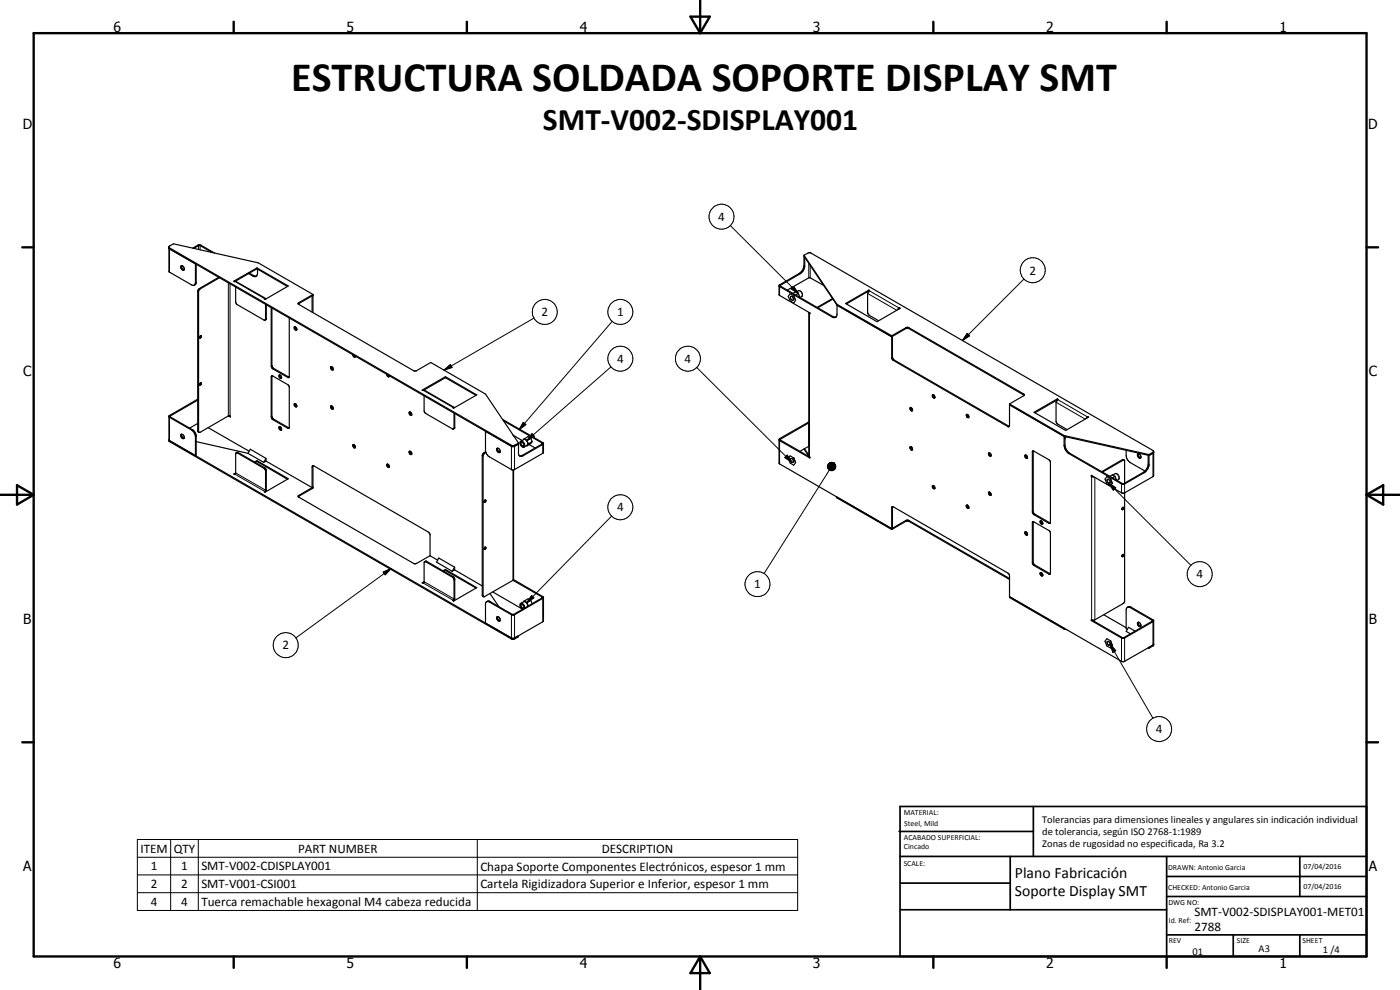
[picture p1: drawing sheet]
<svg xmlns="http://www.w3.org/2000/svg" width="420mm" height="297mm" viewBox="0 0 420 297" stroke-linecap="round" stroke-linejoin="round" font-family="sans-serif">
<g fill="none" stroke="#000" stroke-width=".35">
<path d="M50.7 74.5l102.8 59.4h.9l1.2-.7M50.7 74.2l102.9 59.5h.7l1.3-.8M54.3 79.8h.1a.81 .81 0 0 1 .8 .4 .81 .81 0 0 1-.1 .9 .92 .92 0 0 1-.8-1.3zM54.5 79.7a.97 .97 0 0 0 .7 1.2M57.8 74.5l1.5-.9 .7-.2 4.4 2.5M58.2 74.5l1.8-.8 3.6 2M58.7 79.2v5.6l-.2 .6-.6 .2-7.2-4v-7.7l1.4-.7 25.4 5.7 16.4 9.4M58.9 79.3v5.6l-.6 .7M241.3 76.6v3l-.5 1.6-1 .8-6 3.7M241.3 76.9l9.9 14.7 16.4 9.4M241.3 76.6l9.9 14.7M241.3 76.6l1.3-.7h.7l102.9 59.5"/>
<path d="M241.5 77.2v3.1l-.9 1.5-6.5 4 15.9 9.2 .9 .1M65.7 83.2l-5.9 3.4-.5 .8v41.9l.4 .4M65.9 83.3l-5.8 3.4-.5 .7 .1 42.3M70.5 84.5l.2-.1 9.1 5.2M70.7 86.1v4.5l.2 .6 8.5 4.9 .5-.3v-4.4M74.6 82.1l1.5 .8 .9-.1M74.8 82a2.74 2.74 0 0 0 2.2 .8M77.1 80.4v.2M77.1 80.4l9.4 5.4-6.9 4-.3-.1 .5-.1M77.1 80.4l-7 4 .4 .1M77.1 80.6l-6.6 3.9M77.1 80.6l9.2 5.4"/>
<path d="M77.3 80.8a2.34 2.34 0 0 1-.3 2M79.7 91.3l-.1 4.7M79.8 89.6l.1 .1M81.4 92.3v17.6l.5 .8 4.6 2.6 .3-.2v-17.7M81.6 92.4v17.3l.5 .8 4.7 2.7M88.3 98.1a.64 .64 0 0 1 .7 .3 .64 .64 0 0 1-.1 .7 .8 .8 0 0 1-.6-1zM88.5 98l.2 .7 .4 .2M89.5 91.2l4.4-2.6-.2 .2v4.8M93.9 88.3v5.5M93.9 88.3l-4.2 2.5-.2 .4 34.7 20.1h.7l4.4-2.5 16.4 9.4 9.9 14.7M233.8 85.7l16 9.4a.89 .89 0 0 0 1 .1 .89 .89 0 0 0 .4-.9v-3M233.8 85.7v2.7l.2 .2 9.1 5.3v.2l-.4-.3"/>
<path d="M237.3 89a.68 .68 0 0 1 .7 .3 .68 .68 0 0 1-.1 .8l-.6-.5zM238 88l.8-.4 .8 .5M238.2 88.7l-1.1-.6-.6 .8 .6 1.4 1.1 .6 .5-.8M238.2 88.7v.1M238.2 88.7l.5 1.4M238.2 88.8l.5 1.3M238.9 87.7l.7-.5a1.19 1.19 0 0 1 1.1 1.7l-.6 .4M239.6 88.1l.4 1M239.6 88.1l-.8 .4M240 89.1l-.1 .1M242.7 93.8l.1 43.1M242.8 93.7l-.1 .1"/>
<path d="M247.2 85.6l-4.3-2.3-6.6 3.7M249.8 89.6l-4.5 2.6M250 89.7l-4.5 2.6M251.2 91.3l16.4 9.5M260.8 87l.2 .2-.6 .9 .1 6 .4 .5 2.8 1.6M260.8 87l-7 4.1 9.4 5.4 7-4-.3-.2M260.8 87v.3l-6.8 3.9M269.9 92.3l-.5 .6M269.9 92.3v.3M59.3 119.8l-8.6 5v7.6l102.8 59.3h.9l1.2-.6v-.3l-1.2 .6M60 100.9l.4-.1-.3 .7-.2-.1zM60.2 114.9l-.3 .6"/>
<path d="M60.2 114.9a.36 .36 0 0 1 .2 .4 .36 .36 0 0 1-.5 .2M60.2 100.8l-.3 .5M60.2 114.9l-.3 .5M81.5 112.8l4.8 2.6 .5 .5-.1 12.6-4.8-2.6-.4-.5zM81.7 112.8v12.5l.4 .5 4.7 2.6M84 112.5a.51 .51 0 0 0-.2 .7 .51 .51 0 0 0 .7 .2M84 112.5l.1 .6 .4 .3M84 112.5l.4 .3 .1 .6M99.3 110.1a.55 .55 0 0 1 .6 .3 .55 .55 0 0 1-.2 .6l-.4-.4zM99.5 110v.5l.5 .4M105.9 106.4l.3 .7 .3 .1 .2-.4M106.2 106.6l.4 .5"/>
<path d="M116.1 112.3a.55 .55 0 0 0 .2 .6 .55 .55 0 0 0 .6 0v-.1M116.4 112.4l.4 .5M127.3 118.8v4.4l.2 .7 8.5 4.9 .5-.4v-4.3M133.7 113l-7 4.1h.7l8.9 5.2M133.7 113v.3M133.7 113l9.4 5.5-7 4-.2-.2h.4M133.7 113.3l-6.6 3.8M133.7 113.3l9.2 5.3M267.6 101l.2-.1v6.3l.4 .7 34.7 20M267.6 100.8v6.6l.4 .6 34.5 20 .4-.1M267.6 100.8l4.4-2.5h.7l34.7 20.1-.2 .3-4.2 2.5M267.6 101l4.3-2.4h.9l34.6 20"/>
<path d="M279.9 118.5a.55 .55 0 0 1 .6 .3 .55 .55 0 0 1-.2 .7l-.4-.5zM280.1 118.4v.5l.5 .4M280.5 119.4l-.1 .1M317.3 119.7l-7 4 9.5 5.5 6.9-4.1-.2-.1M317.3 119.7l.2 .1-.6 .9 .1 6 .3 .5 2.9 1.7M317.3 119.7v.3l-6.7 3.9M50.7 132l102.9 59.5 .8-.1M54.3 130.4l.1-.1a.8 .8 0 0 1 .8 .4 .8 .8 0 0 1-.1 .9 .91 .91 0 0 1-.8-1.2zM54.5 130.3a.95 .95 0 0 0 .7 1.2M58.9 132.5l15.5 3.5M59.3 120.1l-8.3 4.8 7.3 4.5 .6 1.3v5.9l-.2 .1v-5.6l-.6-1.6-7.4-4.5M59.3 127l-2.4 1.4"/>
<path d="M62.5 128.3l12.2 7.1M68.5 124.8h.5l.2 .3zM68.5 124.8l-8.4 4.9h-.4M70.9 135.9l.5-.1 8.3 4.8 .2 .5v6l-.3 .6M70.9 135.9l8.5 4.8 .3 .7v5.7l-.4 .4 .3 .2M70.9 135.9l-.2 .3v5.7M74.4 136l.7-1.2 4.7 2.7M74.4 136l4.8 2.7M77.1 138.5l-.5 .3M77.1 138.2l-.7 .4M77.1 138.2l9.4 5.4-6.9 4.1M77.1 138.2v.3"/>
<path d="M77.1 138.5l9.2 5.3M79.8 138.3l13.9 8M79.8 137.5l-.6 1.2M79.8 138.3l-.6 .4M79.8 137.5v.8M83.8 128.1a.58 .58 0 0 1 .6 .3 .58 .58 0 0 1-.2 .7l-.4-.4zM84 128v.4l.5 .5M88.5 121.1a.51 .51 0 0 0-.1 .6 .51 .51 0 0 0 .7 .3M88.5 121.1l.4 .3 .2 .6M88.5 121.1l.2 .6 .4 .3M94 139.7l-.1 6.8-4.4 2.6M99.3 121.8a.6 .6 0 0 1 .6 .3 .6 .6 0 0 1 0 .7l-.6-.5z"/>
<path d="M99.5 121.8l.1 .6 .4 .3M105.9 133.4a.6 .6 0 0 1 .7 .3 .6 .6 0 0 1-.1 .7 .73 .73 0 0 1-.6-1zM106.1 133.3l.2 .7 .3 .2M116.3 139.2a.51 .51 0 0 0-.1 .7 .51 .51 0 0 0 .6 .2M116.3 139.2l.4 .3 .1 .6M116.3 139.2l.1 .7 .4 .2M123 123.6l.2 .6 .4 .3M123 135.4l.2 .6 .4 .3M123.1 123.6h-.2a.61 .61 0 0 0 0 .7 .61 .61 0 0 0 .6 .3l.1-.1M123.1 123.6l.4 .4 .1 .5M123.1 135.4h-.2a.57 .57 0 0 0 0 .7 .57 .57 0 0 0 .6 .2h.1M123.1 135.4l.4 .4 .1 .5"/>
<path d="M136.3 124l-.1 4.7M136.3 122.3h.1M145.7 129.4v6.2M145.7 135.6l1 1.3 6.9 4.1h.5M145.7 135.6l-.7 .5-.3 .6v41.9l.4 .4M145.8 135.8l-.8 .9 .1 42.3M149 134.7a.72 .72 0 0 1 .9 .2 .72 .72 0 0 1 0 .9 .98 .98 0 0 1-.9-1.1zM149.3 134.5l.1 .6 .7 .6M150.8 125.8l12.3 7.2-.1 2.9-8.9 5.1M151.1 126.2l11.7 6.9-6 3.5-.9 .2M154.1 130.8l-.1-.2 2.7 1.6M155.6 132.9v3.3l.3 .6"/>
<path d="M156.3 132.4a1.14 1.14 0 0 0 1 1.8M156.3 132.4a1.13 1.13 0 0 1 1 1.8M156.4 132.8a.68 .68 0 0 1 .7 .3 .68 .68 0 0 1-.1 .8l-.6-.6zM157.3 131.7l.6 .3 .4 .7M157.3 131.7l-.2 .2M158 133.7l.1 .1M158.1 132.2l-.8-.4-1 .6M158.1 132.2l.2 .5M158.3 133.5l-1 .7M158.3 132.7v.8M158.3 132.7l.2 .5M158.3 133.5l-.2 .3"/>
<path d="M158.5 133.2l-.2 .3M158.8 133.4l1.8 1M159.3 131.5l-.8-.5-1.2 .7M159.3 131.5l.4 1M159.3 131.5l-1.2 .7M159.7 132.5l-.4 .6-1.2 .7M159.7 132.5l-1.2 .7M163.1 133.2l-6.4 3.7-.8-.1M233.8 131.9v7l.2 .3 33.6 19.4M233.8 131.9l.2 .3 9.1 5.2-.2-.3M237.3 137.6h.3l.4 .4 .2 .5a.64 .64 0 0 1-.9-.1 .64 .64 0 0 1 0-.8zM238.2 137.4l-1.1-.6-.6 .7 .6 1.4 1.1 .7 .5-.8"/>
<path d="M238.2 137.4h.1M238.2 137.4l.5 1.4M241.3 134.7l1.5 2.2M241.4 134.6l1.3 2M242.7 126.9l-8.6 5.1 8.8 5.1M242.7 126.7l-8.7 4.9-.2 .3M242.7 133.9l-2.6 1.5M242.8 136.9l.1 .2M273.3 134a.64 .64 0 0 0 .4 1l.1-.1M273.3 122.3l-.2 .1 .2 .6 .3 .3 .2-.2M273.3 122.3l.2 .6 .3 .2M273.3 134l.1 .5 .4 .4"/>
<path d="M273.3 122.3l.5 .4v.4M273.3 134l.4 .3 .1 .6M290.1 124.4a.54 .54 0 0 1 .6 .3 .54 .54 0 0 1-.2 .6l-.4-.4zM290.2 124.3l.1 .5 .4 .4M296.7 135.9a.54 .54 0 0 1 .7 .3 .54 .54 0 0 1-.2 .7l-.5-.6zM296.9 135.9l.1 .6 .4 .3M303 121.2l-.1 6.7M303 121.5l16.4 9.4 25.4 5.8 1.4-1M303 121.2l16.4 9.5M307.8 136.5a.55 .55 0 0 0-.1 .7 .55 .55 0 0 0 .6 .2M307.8 136.5l.5 .4v.5M307.8 136.5l.2 .7 .3 .2"/>
<path d="M310 135.3l4.8 2.6 .4 .7v18.2l-.2 .3-4.7-2.7-.5-.7zM310.1 135.3v18.3l.4 .7 4.7 2.6M319.4 130.7v2.9a3 3 0 0 0 1.4 2.5l15.9 9.2h.7l6-3.5a3.6 3.6 0 0 0 1.4-2.1v-3.3M319.4 130.7l25.4 5.7M319.6 131v2.5a3.3 3.3 0 0 0 1.4 2.5l16 9.2 6.7-3.9 .9-1.8v-2.9M319.9 131.1l-.3 .5M326.5 125l-.5 .6M326.5 125v.3M337.3 138l-6.4 3.6M338 135.1a3.6 3.6 0 0 0 .6 3.1l.6 .6 4.5 2.6M341.5 136.1a.76 .76 0 0 1 .8 .5 .76 .76 0 0 1-.2 .9l-.7-.6zM341.7 136.1a.98 .98 0 0 0 .6 1.3"/>
<path d="M346.2 135.4l-.1 7.5-8.6 5M346.2 135.4l-1.4 1M70.6 142.2l-.1 .1M70.7 141.9l-.6 .3 .4 .1M70.7 141.9l-.1 .3M93.7 146.3v-6.2l.1-.4h.3l34.5 19.9 .5 .9v6.3M93.7 146.3l.2-.1-4.2 2.4-.2 .4 34.6 20h.9l4.1-2.2M145.5 150.1l.3-.1v.4l-.4 .3zM145.6 150l-.3 .6M154.1 141v32.9M250.9 149l.3 .4M251.2 149.1v.3"/>
<path d="M251.2 149.4l16.4 9.5M267.6 158.9l4.3-2.5h.9l30.2 17.5M267.6 158.6l4.4-2.5h.7l30.3 17.5M267.8 152l-.2 .2v6.7M267.8 152l34.7 20 .5 .8v6.5l16.4 9.5M267.9 152l-.1 6.5-.2 .1M280.1 145.7l.1 .6 .4 .3M280.1 145.7a.51 .51 0 0 0-.2 .7 .51 .51 0 0 0 .7 .2M280.1 145.7l.3 .2 .2 .7M290.1 151.6a.54 .54 0 0 1 .6 .3 .54 .54 0 0 1-.2 .7l-.4-.5zM290.2 151.5l.1 .5 .4 .4M296.9 147.6l.1 .7 .4 .2"/>
<path d="M296.9 147.6a.51 .51 0 0 0-.1 .7 .51 .51 0 0 0 .6 .2M296.9 147.6l.4 .3 .1 .6M307.8 159.6a.55 .55 0 0 0-.1 .6 .55 .55 0 0 0 .6 .2M307.8 159.6l.5 .4v.4M307.8 159.6l.1 .4 .4 .4M310.1 156.5l-.3 .2v12.3l.5 .7 4.5 2.6 .4-.1M310.1 156.5l4.7 2.7 .4 .6v12.4M310.1 156.5v12.5l.4 .5 4.7 2.7M312.2 156.3h.2l.4 .2 .1 .8a.66 .66 0 0 1-.7-1zM312.4 156.3l.1 .5 .4 .4M327.5 142.9l.8 .2M327.5 142.9v-.3l9.2 5.4 .8-.1"/>
<path d="M327.7 142.8l-.2 .1M330.7 141.5l6.3-3.6 .5 .3v6.7M332.3 143.8a.63 .63 0 0 1 .8 .4 .63 .63 0 0 1-.3 .8l-.5-.5zM333.1 142.9l.7-.4 .8 .4M333.3 143.6l-1.1-.6-.6 .8 .6 1.4 1.1 .6 .5-.8M333.3 143.6l.5 1.4M333.9 142.5l.8-.4a1.17 1.17 0 0 1 1 1.7l-.5 .3M334.6 142.9l.4 1.2M334.6 142.9l-.7 .5M336.9 152.3l.2-.1a.37 .37 0 0 1 .1 .5 .37 .37 0 0 1-.5 .1zM337 152.2l-.3 .6M337.5 147.9v32.7l-.5 .5-8.5 5-1-.2v.3"/>
<path d="M127.3 174.5l-.6 .4 .4 .1 .2-.3v-5.9l.2-.3 8.5 4.9 .3 .6v5.7l-.4 .5 .2 .1M127.5 168.5l.5-.1 8.3 4.9 .2 .4v6l-.4 .6M129.1 166.8l2.2 1.3M133.7 171.2l-.5 .2M133.7 170.9l-.7 .4M133.7 170.9l9.4 5.4-7 4M133.7 170.9v.3M133.7 171.2l9.2 5.2M136.4 171l8.3 4.8M136.4 170.2l-.7 1.2M136.4 171l-.7 .4M136.4 170.2v.8"/>
<path d="M136.4 170.2l-4.7-2.8-.7 1.3 4.7 2.7M145.3 164.7v.1M145.3 164.8h.1M145.6 164.2l-.3 .5M145.6 164.2l.2 .3-.4 .3M147.1 178.1l2.6 3.9M147.9 177.6l8.9 5.2a1.18 1.18 0 0 1-.5-1.7M154 174.1l8.7 5v.3l-8.6 5-7.2-4-.9 .2M154 174.1l-8.9 4.9M154.1 173.9l9 5.3v7.2l-8.7 5M154.1 173.9l-.1 .2M163.1 179.4l-9.1 5.2-7.1-4a.71 .71 0 0 0-.8-.1 .71 .71 0 0 0-.4 .6v5.8"/>
<path d="M312.2 171.8a.58 .58 0 0 1 .6 .4 .58 .58 0 0 1-.1 .6l-.5-.4zM312.4 171.7v.5l.5 .5M337 166.4l-.3 .5M337.1 166.3l-.3 .2-.1 .4M337.1 166.3v.1M337.1 166.4a.35 .35 0 0 1 .1 .4 .35 .35 0 0 1-.5 .1M149.1 185.1a.72 .72 0 0 1 .9 .4 .72 .72 0 0 1-.2 .9l-.6-.5zM149.3 185a1.01 1.01 0 0 0 .8 1.2M156.3 181.1a1.17 1.17 0 0 1 1.2 1.3M156.4 181.4h.3l.4 .3v.8h-.4l-.3-.5zM157.3 180.3l.4 .3M157.3 180.3l-.2 .3"/>
<path d="M157.9 180.7l.4 .7M158.1 180.8l-.8-.3-1 .6M158.1 180.8l.2 .6M158.3 181.4l.2 .4M158.4 181.5v.4M159.3 180.1l-.8-.4-1.2 .6M159.3 180.1l.4 1M159.3 180.1l-1.2 .7M319.4 188.8v-.3l-16.4-9.5 33.7 19.5h.7l8.6-5M319.4 188.8l.8 .1M327.5 186.2l9.4 5.3 .6-.1 8.7-5.2M327.5 186.2l.2-.1 9.3 5.2 8.9-5.1-6.7-3.9-.8-.1-.4 .8v5.6l.4 .2"/>
<path d="M331.2 184.4l6.8 3.9M332.3 192.5a.68 .68 0 0 1 .8 .4 .68 .68 0 0 1-.2 .8l-.6-.6zM333.3 192.3l.5 1.4M333.3 192.3l-1.1-.7-.6 .8 .6 1.4 1.1 .6 .5-.7M338.4 182.2l.5-.2 .5 .2 6.8 4M340.6 189.4l-1.9-1.2-.7 1.2 1.2 .8M341.4 186.9a.68 .68 0 0 1 .9 .2 .68 .68 0 0 1-.2 .9l-.6-.4zM341.7 186.7l.1 .8 .5 .4M344.5 194.4l.3 .1M346 193.5l-1.2 .7v.3M346.2 193.3l-.2 .2M346.2 186.2v7.3l-1.4 1"/>
</g>
<g fill="none" stroke="#000" stroke-width=".3">
<path d="M50.9 74.4v7.3M59.6 73.7v1.1M60.1 73.7v1.3M219.2 67.7l20.4 20.4M241.3 79.6l.2 .2M242.7 79v4.4M243.2 79.7v3.7M58.9 84.7l-.2 .1M59.3 87.4l.3 .1M59.8 86.6l.3 .1M68.5 84.9v39.9M69 85.1v39.7"/>
<path d="M70.5 84.5l8.9 5.3M76.1 82.7l-.3 .1M79.9 95.6l-.2 .2M89.7 90.8v.3M160.2 95.5l-26.9 15.5M183.7 96.4l-27.9 32.5M234 86v2.6M234.2 85.6v.3M237.4 86.7l.8-.8 1.4 2.2zM238.2 85.9l1.4 2.2-2.2-1.4zM239.8 82l.3 .2M243.1 94l-.2 43.1"/>
<path d="M250 95l-.2 .1M260.4 88.1l8.7 5M260.9 87.2l8.9 5.2v.3M271.9 98.3v.3M272.8 98.3v.3M307.3 83.7l-18.4 18.5M81.6 112.9l-.2 .2M81.6 109.7l-.2 .2M82.1 110.5l-.2 .2M86.6 113.1l-.3 .1M127.1 117.1l8.9 5.3M133.3 111l1.9-1.6 .5 .8z"/>
<path d="M183.3 110.1l-25.2 22.1M209.1 110.2l28.5 28.5M267.8 107.2l-.2 .1M268.3 108l-.2 .1M290.3 100l.7 .8-2.1 1.4zM307.2 118.2v.3M317.4 119.9l9 5.2v.2M50.9 124.7l.2 .1v.3l-.2 .1v7.3M57.7 128.9l-.2 .1M58.9 130.9l-.2 .2M59.3 129.3l.3 .1M71.4 135.8l-.2 .1"/>
<path d="M81.6 124.9l-.2 .2M82.1 125.8l-.2 .1M86.6 128.3l-.3 .2M93.9 140l-.2 .1M136.5 128.3l-.2 .1M144.7 136.7l.3 .1M145.2 135.9l.2 .1M153.5 133.6v7.3M154.4 133.6v7.3M156.8 136.6l.2 .1M157 126.7l.8 .7-2 1.5zM159.7 130.1l.6 .8-2.2 1.3z"/>
<path d="M162.7 132.9v.3M162.9 133.3v2.7M234 131.6l.2 .2-.2 .4v7M235.5 137.3l.8-.7 1.3 2.1zM236.3 136.6l1.3 2.1-2.1-1.4zM242.5 126.7l.2 .2v7M248.3 139.7l1.9-.8-1.9 1.1zM248.3 140l1.9-1.1-1.8 1.4zM248.4 139.5l1.8-.6-1.9 .8zM248.6 139.2l1.6-.3zM248.6 139.2l1.6-.3-1.8 .6zM248.7 139.1l.3-.2h1.2z"/>
<path d="M249 138.9h1.2zM249.2 138.8l1 .1zM249.5 138.7l.7 .2zM249.7 138.7l.5 .2zM250.2 138.9v2.2M250.2 138.9l-1.4 2.1-.2-.2zM250.2 138.9l-1.2 2.2-.2-.1zM250.2 138.9l-1 2.3-.2-.1zM250.2 138.9l-.7 2.3h-.3zM250.2 138.9l-.4 2.3h-.3zM250.2 138.9l-.1 2.2-.3 .1zM250.2 138.9l.1 2.1-.2 .1z"/>
<path d="M250.2 138.9l.3 1.9-.2 .2zM250.2 138.9l.4 1.7-.1 .2zM250.2 138.9l.6 1.4-.2 .3zM250.2 138.9l.6 1.4zM250.2 138.9l.6 1.2zM250.2 138.9l.6 .9zM250.2 138.9l.5 .6zM250.2 138.9l.4 .4zM250.2 138.9l.2 .2zM250.4 138.9v2.1M302.7 127.8l-.2 .2M310.1 135.5l-.3 .1"/>
<path d="M316.9 120.7l8.8 5.1M319.6 133.5l-.2 .1M321 136l-.2 .1M336.8 137.9l.2 .2M344.6 139.2l.2 .2M346 135.7v7.3M70.5 142.3l8.9 5.3M70.7 141.9l9 5.2 .2-.2M79.4 140.4l-.2 .1M79.9 141.2l-.2 .2M89.7 148.6v.3M154 141v33.1"/>
<path d="M183.5 154.9l-25.4 25.9M248.4 140.3l1.8-1.4-1.8 1.6zM248.4 140.5l1.8-1.6-1.6 1.9zM248.9 141l-19.6 31.1M267.8 152.2l-.2 .2M271.9 156.2v.2M272.8 156.2v.2M310.1 156.7l-.3 .1M310.1 153.5l-.3 .1M310.5 154.3l-.2 .1M315 156.8l-.2 .2M327.9 142.8l-.3 .2v43"/>
<path d="M328.6 143.3v42.7M332.7 144.9l2.1 1.4-.7 .8zM332.7 144.9l24.7 24.7M336.6 145.2v2.7M337.5 145.2v2.7M343.2 141.7l.2 .1M115 171.7l2.3-1.1-1.7 1.9zM117.3 170.6l-28.5 20.8M127.1 175l8.9 5.3M127.3 174.5l9 5.2 .2-.1M128 168.4l-.2 .2M136 173.1l-.2 .1"/>
<path d="M136.5 173.9l-.2 .1M144.7 178.6l.3 .1M159.5 178.7l.7 .7-2.1 1.4zM162.9 179l-.2 .1 .2 .4v7.1M310.1 168.7l-.3 .1M310.5 169.5l-.2 .2M315 172.1l-.2 .2M147.1 180.5l-.2 .1M153.7 184.3l-.2 .1v7.3M154.2 184.3l.2 .1v7.3M333.2 193.3l1.6 1.9-.8 .5zM333.2 193.3l12.8 22.2"/>
<path d="M336.8 191.3l-.2 .1v7M337.3 191.3l.2 .1v7M339.4 182.2l-.2 .1M346 186l-.2 .1v.3l.2 .1v7.3M41.2 251.9h198.2v21.3h-198.2zM41.2 257.2h198.2M51.2 251.9v21.3M59.5 251.9v21.3M143.2 251.9v21.3M41.2 262.5h198.2M41.2 267.8h198.2"/>
<circle cx="216.5" cy="65" r="3.7"/>
<circle cx="163.5" cy="93.6" r="3.7"/>
<circle cx="186.2" cy="93.6" r="3.7"/>
<circle cx="309.9" cy="81.1" r="3.7"/>
<circle cx="186.2" cy="107.6" r="3.8"/>
<circle cx="206.4" cy="107.6" r="3.7"/>
<circle cx="186.2" cy="152.2" r="3.7"/>
<circle cx="227.3" cy="175.3" r="3.7"/>
<circle cx="360" cy="172.3" r="3.7"/>
<circle cx="85.7" cy="193.6" r="3.8"/>
<circle cx="347.9" cy="218.7" r="3.7"/>
</g>
<g fill="#000">
<circle cx="260.8" cy="87.3" r=".18"/>
<circle cx="317.3" cy="120" r=".18"/>
<circle cx="242.7" cy="126.9" r=".18"/>
<circle cx="242.9" cy="137" r=".18"/>
<circle cx="327.7" cy="186.1" r=".18"/>
</g>
<g fill="none" stroke="#000" stroke-width=".71">
<path d="M10.1 9.9h400v277.1h-400zM70.1 6.5v3.4M140.1 6.5v3.4M207.2 5h5.8l-2.9 4.9zM210.1 0v9.9M280.1 6.5v3.4M350.1 6.5v3.4M6.7 74.2h3.4M410.1 74.2h3.5M.1 148.5h10M5.1 145.6l5 2.9-5 2.9zM410.1 148.5h10"/>
<path d="M410.1 148.5l5-2.9v5.8zM6.7 222.7h3.4M410.1 222.7h3.5M70.1 287v3.4M140.1 287v3.4M210.1 287v10M210.1 287l2.9 5h-5.8zM280.1 287v3.4M350.1 287v3.4"/>
</g>
<g fill="none" stroke="#000" stroke-width=".51">
<path d="M269.8 249.5h40.3M270.1 242h140v45h-140zM270.1 257h140M303.2 257v16M310.1 242v15M350.1 257v30M390.1 257v12M270.1 265h33.1M270.1 273h80M350.1 269h60M350.1 263h60M350.1 280.5h60"/>
<path d="M370.1 280.5v6.5M390.1 280.5v6.5"/>
</g>
<g fill="#000">
<path d="M238.2 85.9l1.4 2.2-2.2-1.4zM133.3 111l1.9-1.6 .5 .8zM290.3 100l.7 .8-2.1 1.4zM157 126.7l.8 .7-2 1.5zM159.7 130.1l.6 .8-2.2 1.3zM236.3 136.6l1.3 2.1-2.1-1.4zM249.7 138.7l.5 .2zM249.5 138.7l.7 .2zM249.2 138.8l1 .1zM249 138.9h1.2zM248.7 139.1l.3-.2h1.2zM248.6 139.2l1.6-.3z"/>
<path d="M248.6 139.2l1.6-.3-1.8 .6zM248.4 139.5l1.8-.6-1.9 .8zM248.3 139.7l1.9-.8-1.9 1.1zM248.3 140l1.9-1.1-1.8 1.4zM248.4 140.3l1.8-1.4-1.8 1.6zM248.4 140.5l1.8-1.6-1.6 1.9zM250.2 138.9l-1.4 2.1-.2-.2zM250.2 138.9l-1.2 2.2-.2-.1zM250.2 138.9l-1 2.3-.2-.1zM250.2 138.9l-.7 2.3h-.3zM250.2 138.9l-.4 2.3h-.3zM250.2 138.9l.4 1.7-.1 .2z"/>
<path d="M250.2 138.9l.6 1.4-.2 .3zM250.2 138.9l.6 1.4zM250.2 138.9l.6 1.2zM250.2 138.9l.6 .9zM250.2 138.9l.5 .6zM250.2 138.9l.4 .4zM250.2 138.9l.2 .2zM332.7 144.9l2.1 1.4-.7 .8zM115 171.7l2.3-1.1-1.7 1.9zM159.5 178.7l.7 .7-2.1 1.4zM333.2 193.3l1.6 1.9-.8 .5z"/>
</g>
<path d="M250 138.9v2.3" fill="none" stroke="#000" stroke-width=".42"/>
<text font-size="12.6" x="87.4" y="27.3">ESTRUCTURA SOLDADA SOPORTE DISPLAY SMT</text>
<text font-size="9.4" x="162.9" y="39.1">SMT-V002-SDISPLAY001</text>
<g font-size="4.7">
<text x="304.6" y="263.5">Plano Fabricación</text>
<text x="304.6" y="268.9">Soporte Display SMT</text>
</g>
<g font-size="4.2">
<text x="34" y="9.6">6</text>
<text x="104" y="9.6">5</text>
<text x="174" y="9.6">4</text>
<text x="244" y="9.6">3</text>
<text x="314" y="9.6">2</text>
<text x="384" y="9.6">1</text>
<text x="6.8" y="38.7">D</text>
<text x="410.6" y="38.7">D</text>
<text x="7" y="112.9">C</text>
<text x="410.8" y="112.9">C</text>
<text x="7" y="187.1">B</text>
<text x="410.8" y="187.1">B</text>
<text x="7" y="261.4">A</text>
<text x="410.8" y="261.4">A</text>
<text x="34" y="290.4">6</text>
<text x="104" y="290.4">5</text>
<text x="174" y="290.4">4</text>
<text x="244" y="290.4">3</text>
<text x="314" y="290.4">2</text>
<text x="384" y="290.4">1</text>
</g>
<g font-size="3.9">
<text x="215.5" y="66.3">4</text>
<text x="308.9" y="82.4">2</text>
<text x="162.5" y="94.9">2</text>
<text x="185.2" y="94.9">1</text>
<text x="185.2" y="108.9">4</text>
<text x="205.5" y="108.9">4</text>
<text x="185.2" y="153.5">4</text>
<text x="359.1" y="173.5">4</text>
<text x="226.3" y="176.5">1</text>
<text x="84.8" y="194.9">2</text>
<text x="346.9" y="220">4</text>
<text x="42.2" y="255.8">ITEM</text>
<text x="52.1" y="255.8">QTY</text>
<text x="89.4" y="255.8">PART NUMBER</text>
<text x="180.6" y="255.8">DESCRIPTION</text>
<text x="45.2" y="261.1">1</text>
<text x="54.4" y="261.1">1</text>
<text x="60.4" y="261.2">SMT-V002-CDISPLAY001</text>
<text x="144.2" y="261.2">Chapa Soporte Componentes Electrónicos, espesor 1 mm</text>
<text x="45.2" y="266.4">2</text>
<text x="54.4" y="266.4">2</text>
<text x="60.4" y="266.4">SMT-V001-CSI001</text>
<text x="144.2" y="266.5">Cartela Rigidizadora Superior e Inferior, espesor 1 mm</text>
<text x="45.2" y="271.8">4</text>
<text x="54.4" y="271.8">4</text>
<text x="60.4" y="271.8">Tuerca remachable hexagonal M4 cabeza reducida</text>
<text x="358.5" y="275">SMT-V002-SDISPLAY001-MET01</text>
<text x="358.5" y="279.4">2788</text>
</g>
<g font-size="3.1">
<text x="312.7" y="246.8">Tolerancias para dimensiones lineales y angulares sin indicación individual</text>
<text x="312.7" y="250.4">de tolerancia, según ISO 2768-1:1989</text>
<text x="312.7" y="254">Zonas de rugosidad no especificada, Ra 3.2</text>
<text x="357.9" y="286.4">01</text>
<text x="377.7" y="285.6">A3</text>
<text x="397" y="285.9">1 /4</text>
</g>
<g font-size="2.4">
<text x="271.2" y="244.4">MATERIAL:</text>
<text x="271.3" y="252">ACABADO SUPERFICIAL:</text>
<text x="271.4" y="247.9">Steel, Mild</text>
<text x="271.3" y="254.6">Cincado</text>
<text x="271.2" y="259.7">SCALE:</text>
<text x="350.6" y="260.9">DRAWN: Antonio Garcia</text>
<text x="391.2" y="260.6">07/04/2016</text>
<text x="350.6" y="267">CHECKED: Antonio Garcia</text>
<text x="391.2" y="266.7">07/04/2016</text>
<text x="350.6" y="271.4">DWG NO:</text>
<text x="350.8" y="276.9">Id. Ref:</text>
<text x="350.8" y="282.8">REV</text>
<text x="371.2" y="282.9">SIZE</text>
<text x="390.9" y="282.9">SHEET</text>
</g>
</svg>
